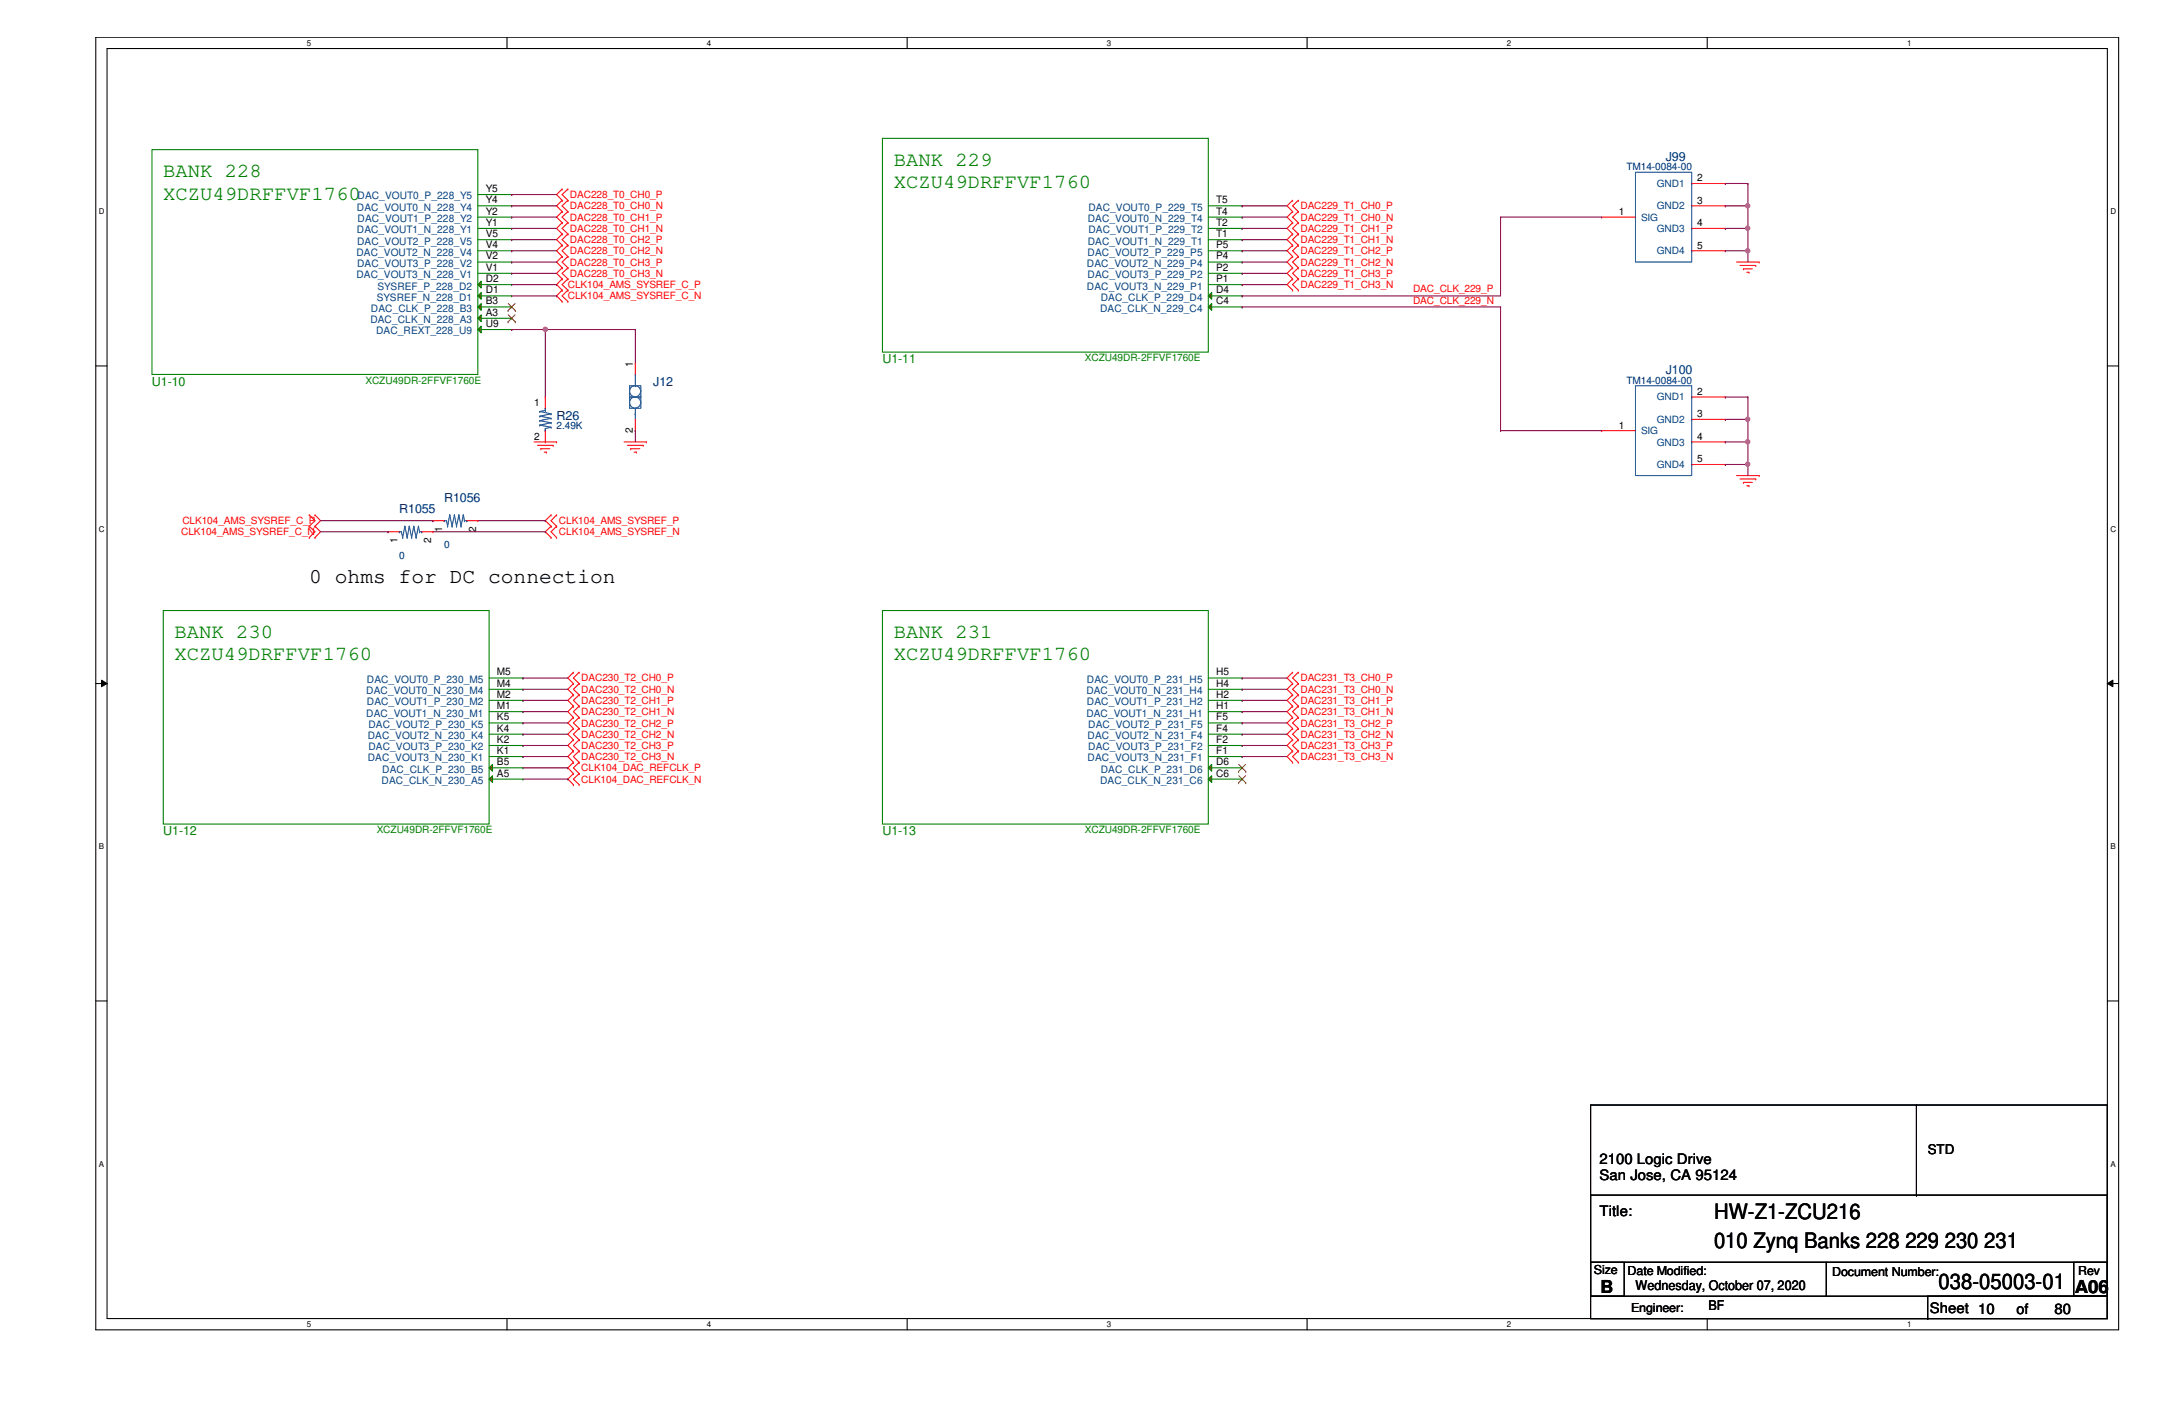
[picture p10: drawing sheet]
<svg xmlns="http://www.w3.org/2000/svg" width="432mm" height="279mm" viewBox="0 0 432 279" stroke-linecap="round" stroke-linejoin="round" font-family="sans-serif">
<path d="M19.1 7.4h402.3v257.1h-402.3zM21.3 9.7h397.8v252.5h-397.8z" fill="none" stroke="#000" stroke-width=".21"/>
<g fill="#fff">
<path d="M61 7.7h.9v1.7h-.9z"/>
<path d="M61 262.5h.9v1.7h-.9z"/>
</g>
<path d="M100.8 7.4v2.3M100.8 262.2v2.3" fill="none" stroke="#000" stroke-width=".21"/>
<g fill="#fff">
<path d="M140.6 7.7h.9v1.7h-.9z"/>
<path d="M140.6 262.5h.9v1.7h-.9z"/>
</g>
<path d="M180.4 7.4v2.3M180.4 262.2v2.3" fill="none" stroke="#000" stroke-width=".21"/>
<g fill="#fff">
<path d="M220.2 7.7h.9v1.7h-.9z"/>
<path d="M220.2 262.5h.9v1.7h-.9z"/>
</g>
<path d="M260 7.4v2.3M260 262.2v2.3" fill="none" stroke="#000" stroke-width=".21"/>
<g fill="#fff">
<path d="M299.7 7.7h.9v1.7h-.9z"/>
<path d="M299.7 262.5h.9v1.7h-.9z"/>
</g>
<path d="M339.6 7.4v2.3M339.6 262.2v2.3" fill="none" stroke="#000" stroke-width=".21"/>
<g fill="#fff">
<path d="M379.3 7.7h.9v1.7h-.9z"/>
<path d="M379.3 262.5h.9v1.7h-.9z"/>
<path d="M19.6 41.2h1.2v1.8h-1.2z"/>
<path d="M419.7 41.2h1.2v1.8h-1.2z"/>
<path d="M19.6 104.3h1.2v1.8h-1.2z"/>
<path d="M419.7 104.3h1.2v1.8h-1.2z"/>
</g>
<path d="M19.1 72.8h2.2M419.1 72.8h2.3" fill="none" stroke="#000" stroke-width=".21"/>
<g fill="#fff">
<path d="M19.6 167.5h1.1v1.7h-1.1z"/>
<path d="M419.7 167.5h1.1v1.7h-1.1z"/>
</g>
<path d="M19.1 135.9h2.2M419.1 135.9h2.3" fill="none" stroke="#000" stroke-width=".21"/>
<path d="M20.2 135.3l1.1 .6-1.1 .7zM419.1 135.9l1.1-.6v1.3z" fill="#000"/>
<path d="M20.2 135.3l1.1 .6-1.1 .7zM419.1 135.9l1.1-.6v1.3z" fill="none" stroke="#000" stroke-width=".2"/>
<g fill="#fff">
<path d="M19.6 230.6h1.1v1.8h-1.1z"/>
<path d="M419.7 230.6h1.1v1.8h-1.1z"/>
</g>
<g fill="none" stroke="#000" stroke-width=".21">
<path d="M19.1 199.1h2.2M419.1 199.1h2.3M316.4 219.8h102.7v42.4h-102.7zM381.2 219.8v17.9M316.4 237.7h102.7v13.3h-102.7zM381.2 237.7h.1M316.4 251h46.9v6.8h-46.9zM316.4 251h6.6v6.8h-6.6zM363.3 251h55.8v6.8h-55.8zM383.4 257.8h35.7v4.4h-35.7zM412.5 251h6.6v6.8h-6.6zM316.4 262.2h67"/>
<path d="M383.4 262.2h.1"/>
</g>
<g fill="none" stroke="#f00" stroke-width=".21">
<path d="M111.8 37.6h.1M111.8 39.8h.1M111.8 37.6l-1.1 1.1 1.1 1.1M111.8 39.8l-1.1 1.1 1.1 1.2M112.9 39.8h.1M112.9 37.6h.1M112.9 37.6l-1.1 1.1 1.1 1.1M112.9 39.8l-1.1 1.1 1.1 1.2M257.1 39.8h.1M257.1 39.8l-1.1 1.1 1.1 1.2M258.2 39.8h.1M258.2 39.8l-1.1 1.1 1.1 1.2"/>
<path d="M111.8 42.1h.1M111.8 44.3h.1M111.8 46.5h.1M111.8 48.8h.1M111.8 51h.1M111.8 53.3h.1M111.8 55.5h.1M111.8 57.7h.1M111.8 59.9h.1M111.8 42.1l-1.1 1.1 1.1 1.1M111.8 44.3l-1.1 1.1 1.1 1.1M111.8 46.5l-1.1 1.2 1.1 1.1"/>
<path d="M111.8 48.8l-1.1 1.1 1.1 1.1M111.8 51l-1.1 1.1 1.1 1.2M111.8 53.3l-1.1 1.1 1.1 1.1M111.8 55.5l-1.1 1.1 1.1 1.1M111.8 57.7l-1.1 1.1 1.1 1.1M112.9 42.1h.1M112.9 44.3h.1M112.9 46.5h.1M112.9 48.8h.1M112.9 51h.1M112.9 53.3h.1M112.9 55.5h.1"/>
<path d="M112.9 57.7h.1M112.9 59.9h.1M112.9 42.1l-1.1 1.1 1.1 1.1M112.9 44.3l-1.1 1.1 1.1 1.1M112.9 46.5l-1.1 1.2 1.1 1.1M112.9 48.8l-1.1 1.1 1.1 1.1M112.9 51l-1.1 1.1 1.1 1.2M112.9 53.3l-1.1 1.1 1.1 1.1M112.9 55.5l-1.1 1.1 1.1 1.1M112.9 57.7l-1.1 1.1 1.1 1.1M257.1 42.1h.1M257.1 44.3h.1"/>
<path d="M257.1 46.5h.1M257.1 48.8h.1M257.1 51h.1M257.1 53.3h.1M257.1 55.5h.1M257.1 57.7h.1M257.1 42.1l-1.1 1.1 1.1 1.1M257.1 44.3l-1.1 1.1 1.1 1.1M257.1 46.5l-1.1 1.2 1.1 1.1M257.1 48.8l-1.1 1.1 1.1 1.1M257.1 51l-1.1 1.1 1.1 1.2M257.1 53.3l-1.1 1.1 1.1 1.1"/>
<path d="M257.1 55.5l-1.1 1.1 1.1 1.1M258.2 42.1h.1M258.2 44.3h.1M258.2 46.5h.1M258.2 48.8h.1M258.2 51h.1M258.2 53.3h.1M258.2 55.5h.1M258.2 57.7h.1M258.2 42.1l-1.1 1.1 1.1 1.1M258.2 44.3l-1.1 1.1 1.1 1.1M258.2 46.5l-1.1 1.2 1.1 1.1"/>
<path d="M258.2 48.8l-1.1 1.1 1.1 1.1M258.2 51l-1.1 1.1 1.1 1.2M258.2 53.3l-1.1 1.1 1.1 1.1M258.2 55.5l-1.1 1.1 1.1 1.1M345.4 52.1h4.5M346.1 52.8h3.1M346.8 53.5h.1M346.8 53.5h1.7M347.4 54.1h.5M347.9 54.1h.1M349.2 52.8h.1M349.9 52.1h.1"/>
<path d="M106.2 87.9h4.5M106.9 88.6h3.1M107.6 89.2h.1M107.6 89.2h1.7M108.2 89.9h.5M108.7 89.9h.1M110 88.6h.1M110.7 87.9h.1M124.1 87.9h4.5M124.8 88.6h3.1M125.4 89.2h.1M125.4 89.2h1.9"/>
<path d="M126.1 89.9h.5M126.6 89.9h.1M127.9 88.6h.1M128.6 87.9h.1M345.4 94.6h4.5M346.1 95.2h3.1M346.8 95.9h.1M346.8 95.9h1.7M347.4 96.6h.5M347.9 96.6h.1M349.2 95.2h.1M349.9 94.6h.1"/>
<path d="M61.5 104.6h.1M61.5 102.4h.1M61.5 106.9h.1M61.5 102.4l1.2 1.1-1.2 1.1M61.5 104.6l1.2 1.1-1.2 1.2M62.7 102.4h.1M62.7 104.6h.1M62.7 106.9h.1M62.7 102.4l1.1 1.1-1.1 1.1M62.7 104.6l1.1 1.1-1.1 1.2M77.2 105.7h.1M77.2 105.7h2.2"/>
<path d="M83.9 105.7h2.2M86.1 105.7h.1M109.6 102.4h.1M109.6 104.6h.1M109.6 106.9h.1M109.6 102.4l-1.1 1.1 1.1 1.1M109.6 104.6l-1.1 1.1 1.1 1.2M110.7 104.6h.1M110.7 102.4h.1M110.7 106.9h.1M110.7 102.4l-1.1 1.1 1.1 1.1M110.7 104.6l-1.1 1.1 1.1 1.2"/>
<path d="M114 133.7h.1M114 135.9h.1M114 138.2h.1M114 133.7l-1.1 1.1 1.1 1.1M114 135.9l-1.1 1.2 1.1 1.1M114 138.2l-1.1 1.1 1.1 1.1M115.2 135.9h.1M115.2 133.7h.1M115.2 138.2h.1M115.2 133.7l-1.2 1.1 1.2 1.1M115.2 135.9l-1.2 1.2 1.2 1.1M115.2 138.2l-1.2 1.1 1.2 1.1"/>
<path d="M257.1 133.7h.1M257.1 135.9h.1M257.1 138.2h.1M257.1 133.7l-1.1 1.1 1.1 1.1M257.1 135.9l-1.1 1.2 1.1 1.1M257.1 138.2l-1.1 1.1 1.1 1.1M258.2 135.9h.1M258.2 133.7h.1M258.2 138.2h.1M258.2 133.7l-1.1 1.1 1.1 1.1M258.2 135.9l-1.1 1.2 1.1 1.1M258.2 138.2l-1.1 1.1 1.1 1.1"/>
<path d="M114 140.4h.1M114 142.7h.1M114 144.9h.1M114 147.1h.1M114 149.4h.1M114 151.6h.1M114 153.8h.1M114 156h.1M114 140.4l-1.1 1.1 1.1 1.2M114 142.7l-1.1 1.1 1.1 1.1M114 144.9l-1.1 1.1 1.1 1.1M114 147.1l-1.1 1.2 1.1 1.1"/>
<path d="M114 149.4l-1.1 1.1 1.1 1.1M114 151.6l-1.1 1.1 1.1 1.1M114 153.8l-1.1 1.1 1.1 1.1M115.2 140.4h.1M115.2 142.7h.1M115.2 144.9h.1M115.2 147.1h.1M115.2 149.4h.1M115.2 151.6h.1M115.2 153.8h.1M115.2 156h.1M115.2 140.4l-1.2 1.1 1.2 1.2"/>
<path d="M115.2 142.7l-1.2 1.1 1.2 1.1M115.2 144.9l-1.2 1.1 1.2 1.1M115.2 147.1l-1.2 1.2 1.2 1.1M115.2 149.4l-1.2 1.1 1.2 1.1M115.2 151.6l-1.2 1.1 1.2 1.1M115.2 153.8l-1.2 1.1 1.2 1.1M257.1 140.4h.1M257.1 142.7h.1M257.1 144.9h.1M257.1 147.1h.1M257.1 149.4h.1M257.1 151.6h.1"/>
<path d="M257.1 140.4l-1.1 1.1 1.1 1.2M257.1 142.7l-1.1 1.1 1.1 1.1M257.1 144.9l-1.1 1.1 1.1 1.1M257.1 147.1l-1.1 1.2 1.1 1.1M257.1 149.4l-1.1 1.1 1.1 1.1M258.2 140.4h.1M258.2 142.7h.1M258.2 144.9h.1M258.2 147.1h.1M258.2 149.4h.1M258.2 151.6h.1M258.2 140.4l-1.1 1.1 1.1 1.2"/>
<path d="M258.2 142.7l-1.1 1.1 1.1 1.1M258.2 144.9l-1.1 1.1 1.1 1.1M258.2 147.1l-1.1 1.2 1.1 1.1M258.2 149.4l-1.1 1.1 1.1 1.1"/>
</g>
<g fill="none" stroke="#00f" stroke-width=".21">
<path d="M79.4 105.7h.1M79.4 105.7h.4M79.8 105.7h.1M79.8 105.7l.3 1.2M80.1 106.9h.1M80.5 104.6h.1M80.5 104.6l-.4 2.3M80.5 104.6l.5 2.3M81 106.9h.1M81.4 104.6h.1M81.4 104.6l.5 2.3M81.4 104.6l-.4 2.3"/>
<path d="M81.9 106.9h.1M82.3 104.6h.1M82.3 104.6l.5 2.3M82.3 104.6l-.4 2.3M82.8 106.9h.1M83.2 104.6h.1M83.2 104.6l.2 1.1M83.2 104.6l-.4 2.3M83.4 105.7h.1M83.4 105.7h.5M83.9 105.7h.1"/>
</g>
<g fill="none" stroke="#008000" stroke-width=".21">
<path d="M30.2 29.8h64.8v44.7h-64.8zM95 38.7h6.8M101.8 38.7h.1M95 40.9h6.8M95 43.2h6.8M95 45.4h6.8M95 47.7h6.8M95 49.9h6.8M95 52.1h6.8M95 54.4h6.8M101.8 40.9h.1M101.8 43.2h.1"/>
<path d="M101.8 45.4h.1M101.8 47.7h.1M101.8 49.9h.1M101.8 52.1h.1M101.8 54.4h.1"/>
</g>
<path d="M95.7 55.9v1.4l-.7-.7z" fill="#f00"/>
<path d="M95 56.6h6.8M95.7 55.9v1.4l-.7-.7zM101.8 56.6h.1" fill="none" stroke="#008000" stroke-width=".21"/>
<path d="M95 58.8l.7-.6v1.3z" fill="#f00"/>
<path d="M95 58.8l.7-.6v1.3zM95 58.8h6.8M101.8 58.8h.1" fill="none" stroke="#008000" stroke-width=".21"/>
<path d="M95.7 60.4v1.3l-.7-.7z" fill="#f00"/>
<path d="M95 61h6.8M95.7 60.4v1.3l-.7-.7zM101.8 61h.1" fill="none" stroke="#008000" stroke-width=".21"/>
<path d="M101 61.8h.1M101.1 60.4l1.4 1.4M102.4 60.4l-1.4 1.4M102.5 61.8h.1" fill="none" stroke="#804000" stroke-width=".2"/>
<path d="M95 63.3l.7-.7v1.4z" fill="#f00"/>
<path d="M95 63.3l.7-.7v1.4zM95 63.3h6.8M101.8 63.3h.1" fill="none" stroke="#008000" stroke-width=".21"/>
<path d="M101 64h.1M101.1 62.6l1.4 1.4M102.4 62.6l-1.4 1.4M102.5 64h.1" fill="none" stroke="#804000" stroke-width=".2"/>
<path d="M95 65.5l.7-.6v1.3z" fill="#f00"/>
<g fill="none" stroke="#008000" stroke-width=".21">
<path d="M95 65.5l.7-.6v1.3zM95 65.5h6.8M101.8 65.5h.1M32.5 121.4h64.8v42.5h-64.8zM97.3 134.8h6.7M97.3 137.1h6.7M97.3 139.3h6.7M104 134.8h.1M104 137.1h.1M104 139.3h.1M97.3 141.5h6.7M97.3 143.8h6.7"/>
<path d="M97.3 146h6.7M97.3 148.3h6.7M97.3 150.5h6.7M104 141.5h.1M104 143.8h.1M104 146h.1M104 148.3h.1M104 150.5h.1"/>
</g>
<path d="M325.3 34.2h11.2v17.9h-11.2zM336.5 36.5h.1M325.3 43.2h.1M336.5 40.9h.1M336.5 45.4h.1M336.5 49.9h.1" fill="none" stroke="#00f" stroke-width=".21"/>
<path d="M336.5 36.5h6.7M343.2 36.5h.1M318.6 43.2h.1M318.6 43.2h6.7M336.5 40.9h6.7M336.5 45.4h6.7M336.5 49.9h6.7M343.2 40.9h.1M343.2 45.4h.1M343.2 49.9h.1" fill="none" stroke="#f00" stroke-width=".21"/>
<path d="M98 152v1.4l-.7-.7z" fill="#f00"/>
<path d="M97.3 152.7h6.7M98 152v1.4l-.7-.7zM104 152.7h.1" fill="none" stroke="#008000" stroke-width=".21"/>
<path d="M98 154.3v1.3l-.7-.7z" fill="#f00"/>
<g fill="none" stroke="#008000" stroke-width=".21">
<path d="M175.5 121.4h64.8v42.5h-64.8zM240.3 134.8h6.8M240.3 137.1h6.8M240.3 139.3h6.8M247.1 134.8h.1M247.1 137.1h.1M247.1 139.3h.1M97.3 154.9h6.7M98 154.3v1.3l-.7-.7zM104 154.9h.1M240.3 141.5h6.8M240.3 143.8h6.8"/>
<path d="M240.3 146h6.8M240.3 148.3h6.8M240.3 150.5h6.8M247.1 141.5h.1M247.1 143.8h.1M247.1 146h.1M247.1 148.3h.1M247.1 150.5h.1"/>
</g>
<path d="M240.3 152.7l.7-.7v1.4z" fill="#f00"/>
<path d="M240.3 152.7l.7-.7v1.4zM240.3 152.7h6.8M247.1 152.7h.1" fill="none" stroke="#008000" stroke-width=".21"/>
<path d="M246.3 153.4h.1M246.4 152l1.4 1.4M247.7 152l-1.4 1.4M247.8 153.4h.1" fill="none" stroke="#804000" stroke-width=".2"/>
<path d="M240.3 154.9l.7-.6v1.3z" fill="#f00"/>
<g fill="none" stroke="#008000" stroke-width=".21">
<path d="M175.5 27.5h64.8v42.5h-64.8zM240.3 40.9h6.8M240.3 43.2h6.8M240.3 45.4h6.8M240.3 47.7h6.8M240.3 49.9h6.8M240.3 52.1h6.8M240.3 54.4h6.8M240.3 56.6h6.8M247.1 40.9h.1M247.1 43.2h.1M247.1 45.4h.1"/>
<path d="M247.1 47.7h.1M247.1 49.9h.1M247.1 52.1h.1M247.1 54.4h.1M247.1 56.6h.1M240.3 154.9l.7-.6v1.3zM240.3 154.9h6.8M247.1 154.9h.1"/>
</g>
<path d="M246.3 155.7h.1M246.4 154.3l1.4 1.4M247.7 154.3l-1.4 1.4M247.8 155.7h.1" fill="none" stroke="#804000" stroke-width=".2"/>
<g fill="none" stroke="#00f" stroke-width=".21">
<path d="M125.2 76.7h2.3v2.3h-2.3zM125.2 79h2.3v2.2h-2.3zM126.4 74.5h.1M126.4 76.7h.1M126.4 74.5v2.2M107.4 84.5h.1M107.4 83.7h.1M107.4 82.8h.1M107.4 81.8h.1M107.4 81.8l2.2 .5M107.4 84.5l2.2 .5M107.4 83.7l2.2 .4"/>
<path d="M107.4 82.8l2.2 .4M108.5 81.2h.1M108.5 85.6h.1M108.5 85.2h.1M108.5 81.6h.1M108.5 81.2v.4M108.5 85.2v.4M108.5 81.6l-1.1 .2M109.6 82.3h.1M109.6 85h.1M109.6 84.1h.1M109.6 83.2h.1"/>
<path d="M109.6 85l-1.1 .2M109.6 84.1l-2.2 .4M109.6 83.2l-2.2 .5M109.6 82.3l-2.2 .5M126.4 82.3h.1M126.4 81.2v2.2"/>
<circle cx="126.3" cy="77.8" r="1.1"/>
<circle cx="126.3" cy="80.1" r="1.1"/>
</g>
<path d="M108.5 79h.1M108.5 79v2.2M126.4 72.2h.1M126.4 72.2v2.3M108.5 87.9h.1M108.5 85.6v2.3M126.4 85.6h.1M126.4 83.4v2.2" fill="none" stroke="#f00" stroke-width=".21"/>
<path d="M240.3 58.8l.7-.6v1.3z" fill="#f00"/>
<path d="M240.3 58.8l.7-.6v1.3zM240.3 58.8h6.8M247.1 58.8h.1" fill="none" stroke="#008000" stroke-width=".21"/>
<path d="M240.3 61l.7-.6v1.3z" fill="#f00"/>
<path d="M240.3 61l.7-.6v1.3zM240.3 61h6.8M247.1 61h.1" fill="none" stroke="#008000" stroke-width=".21"/>
<g fill="none" stroke="#00f" stroke-width=".21">
<path d="M325.3 76.7h11.2v17.9h-11.2zM336.5 79h.1M325.3 85.6h.1M336.5 83.4h.1M336.5 87.9h.1M336.5 92.4h.1M88.3 103.5h.1M88.3 103.5h.5M88.8 103.5h.1M88.8 103.5l.2 1.1M89 104.6h.1M89.5 102.4h.1"/>
<path d="M89.5 102.4l-.5 2.2M89.5 102.4l.4 2.2M89.9 104.6h.1M90.4 102.4h.1M90.4 102.4l.4 2.2M90.4 102.4l-.5 2.2M90.8 104.6h.1M91.3 102.4h.1M91.3 102.4l.4 2.2M91.3 102.4l-.5 2.2M91.7 104.6h.1M92.2 102.4h.1"/>
<path d="M92.2 102.4l.2 1.1M92.2 102.4l-.5 2.2M92.4 103.5h.1M92.4 103.5h.4M92.8 103.5h.1"/>
</g>
<g fill="none" stroke="#f00" stroke-width=".21">
<path d="M336.5 79h6.7M343.2 79h.1M318.6 85.6h.1M318.6 85.6h6.7M336.5 83.4h6.7M336.5 87.9h6.7M336.5 92.4h6.7M343.2 83.4h.1M343.2 87.9h.1M343.2 92.4h.1M86.1 103.5h.1M86.1 103.5h2.2"/>
<path d="M92.8 103.5h2.2M95 103.5h.1"/>
</g>
<path d="M108.5 65.5h.1M108.5 65.5v13.5" fill="none" stroke="#800040" stroke-width=".21"/>
<circle cx="108.4" cy="65.5" r=".44" fill="#f0f"/>
<circle cx="108.4" cy="65.5" r=".44" fill="none" stroke="#f0f" stroke-width=".21"/>
<g fill="none" stroke="#800040" stroke-width=".21">
<path d="M101.8 38.7h.1M101.8 38.7h8.9M343.2 36.5h.1M343.2 36.5h4.4M347.6 36.5h.1M347.6 36.5v8.9M101.8 40.9h.1M101.8 43.2h.1M101.8 45.4h.1M101.8 47.7h.1M101.8 49.9h.1M101.8 52.1h.1"/>
<path d="M101.8 54.4h.1M101.8 40.9h8.9M101.8 43.2h8.9M101.8 45.4h8.9M101.8 47.7h8.9M101.8 49.9h8.9M101.8 52.1h8.9M101.8 54.4h8.9M101.8 56.6h8.9M101.8 58.8h8.9M110.7 56.6h.1M110.7 58.8h.1"/>
<path d="M247.1 40.9h.1M247.1 43.2h.1M247.1 45.4h.1M247.1 47.7h.1M247.1 49.9h.1M247.1 52.1h.1M247.1 54.4h.1M247.1 56.6h.1M247.1 40.9h8.9M247.1 43.2h8.9M247.1 45.4h8.9M247.1 47.7h8.9"/>
<path d="M247.1 49.9h8.9M247.1 52.1h8.9M247.1 54.4h8.9M247.1 56.6h8.9M343.2 40.9h.1M343.2 40.9h4.4M347.6 40.9h.1M101.8 65.5h.1M101.8 65.5h24.6M108.5 65.5h.1M126.4 65.5h.1M126.4 65.5v6.7"/>
<path d="M126.4 85.6h.1M126.4 85.6v2.3M63.8 103.5h22.3M63.8 105.7h13.4M77.2 105.7h.1M86.1 103.5h.1M104 134.8h.1M104 137.1h.1M104 139.3h.1M104 134.8h8.9M104 137.1h8.9M104 139.3h8.9"/>
<path d="M247.1 134.8h.1M247.1 137.1h.1M247.1 139.3h.1M247.1 134.8h8.9M247.1 137.1h8.9M247.1 139.3h8.9M104 141.5h.1M104 143.8h.1M104 146h.1M104 148.3h.1M104 150.5h.1M104 141.5h8.9"/>
<path d="M104 143.8h8.9M104 146h8.9M104 148.3h8.9M104 150.5h8.9M247.1 141.5h.1M247.1 143.8h.1M247.1 146h.1M247.1 148.3h.1M247.1 150.5h.1M247.1 141.5h8.9M247.1 143.8h8.9M247.1 146h8.9"/>
<path d="M247.1 148.3h8.9M247.1 150.5h8.9"/>
</g>
<circle cx="347.6" cy="45.4" r=".43" fill="#f0f"/>
<circle cx="347.6" cy="45.4" r=".43" fill="none" stroke="#f0f" stroke-width=".21"/>
<circle cx="347.6" cy="40.9" r=".43" fill="#f0f"/>
<circle cx="347.6" cy="40.9" r=".43" fill="none" stroke="#f0f" stroke-width=".21"/>
<path d="M343.2 45.4h.1M343.2 49.9h.1M343.2 45.4h4.4M347.6 45.4h.1M347.6 45.4v4.5h-4.4" fill="none" stroke="#800040" stroke-width=".21"/>
<circle cx="347.6" cy="49.9" r=".43" fill="#f0f"/>
<circle cx="347.6" cy="49.9" r=".43" fill="none" stroke="#f0f" stroke-width=".21"/>
<g fill="none" stroke="#800040" stroke-width=".21">
<path d="M247.1 58.8h.1M247.1 58.8h51.4M347.6 49.9h.1M347.6 49.9v2.2M247.1 61h.1M247.1 61h51.4M343.2 79h.1M343.2 79h4.4M347.6 79h.1M347.6 79v8.9M343.2 83.4h.1M343.2 83.4h4.4"/>
<path d="M347.6 83.4h.1"/>
</g>
<circle cx="347.6" cy="83.4" r=".43" fill="#f0f"/>
<circle cx="347.6" cy="83.4" r=".43" fill="none" stroke="#f0f" stroke-width=".21"/>
<path d="M343.2 87.9h.1M343.2 87.9h4.4M347.6 87.9h.1M347.6 87.9v4.5" fill="none" stroke="#800040" stroke-width=".21"/>
<circle cx="347.6" cy="92.3" r=".43" fill="#f0f"/>
<circle cx="347.6" cy="92.3" r=".43" fill="none" stroke="#f0f" stroke-width=".21"/>
<circle cx="347.6" cy="87.9" r=".44" fill="#f0f"/>
<circle cx="347.6" cy="87.9" r=".44" fill="none" stroke="#f0f" stroke-width=".21"/>
<g fill="none" stroke="#800040" stroke-width=".21">
<path d="M298.5 43.2h.1M298.5 43.2h20.1M298.5 43.2v15.6M298.5 61h.1M298.5 61v24.6M298.5 85.6h.1M298.5 85.6h20.1M343.2 92.4h.1M343.2 92.4h4.4M347.6 92.4h.1M347.6 92.4v2.2M86.1 105.7h22.4"/>
<path d="M95 103.5h13.5M108.5 105.7h.1M108.5 103.5h.1M104 152.7h8.9M104 154.9h8.9M112.9 152.7h.1M112.9 154.9h.1"/>
</g>
<circle cx="108.4" cy="65.5" r=".44" fill="#f0f"/>
<circle cx="108.4" cy="65.5" r=".44" fill="none" stroke="#f0f" stroke-width=".21"/>
<circle cx="347.6" cy="45.4" r=".43" fill="#f0f"/>
<circle cx="347.6" cy="45.4" r=".43" fill="none" stroke="#f0f" stroke-width=".21"/>
<circle cx="347.6" cy="40.9" r=".43" fill="#f0f"/>
<circle cx="347.6" cy="40.9" r=".43" fill="none" stroke="#f0f" stroke-width=".21"/>
<circle cx="347.6" cy="49.9" r=".43" fill="#f0f"/>
<circle cx="347.6" cy="49.9" r=".43" fill="none" stroke="#f0f" stroke-width=".21"/>
<circle cx="347.6" cy="83.4" r=".43" fill="#f0f"/>
<circle cx="347.6" cy="83.4" r=".43" fill="none" stroke="#f0f" stroke-width=".21"/>
<circle cx="347.6" cy="92.3" r=".43" fill="#f0f"/>
<circle cx="347.6" cy="92.3" r=".43" fill="none" stroke="#f0f" stroke-width=".21"/>
<circle cx="347.6" cy="87.9" r=".44" fill="#f0f"/>
<circle cx="347.6" cy="87.9" r=".44" fill="none" stroke="#f0f" stroke-width=".21"/>
<g font-size="4.2">
<text x="61.5" y="115.9">0 ohms for DC connection</text>
<text x="340.9" y="242.4">HW-Z1-ZCU216</text>
<text x="340.9" y="248.2">010 Zynq Banks 228 229 230 231</text>
<text x="385.6" y="256.4">038-05003-01</text>
</g>
<g font-size="4" fill="#008000">
<text x="32.5" y="35.2">BANK 228</text>
<text x="177.8" y="33">BANK 229</text>
<text x="32.5" y="39.7">XCZU49DRFFVF1760</text>
<text x="177.8" y="37.5">XCZU49DRFFVF1760</text>
<text x="34.7" y="131.3">XCZU49DRFFVF1760</text>
<text x="34.7" y="126.9">BANK 230</text>
<text x="177.8" y="131.3">XCZU49DRFFVF1760</text>
<text x="177.8" y="126.9">BANK 231</text>
</g>
<g font-size="3.6">
<text x="318.3" y="257">B</text>
<text x="412.7" y="257">A06</text>
</g>
<g font-size="2.9">
<text x="318.1" y="231.5">2100 Logic Drive</text>
<text x="318.1" y="234.7">San Jose, CA 95124</text>
<text x="318.1" y="241.8">Title:</text>
<text x="383.8" y="261">Sheet 10</text>
<text x="401.1" y="261.2">of</text>
<text x="408.6" y="261.2">80</text>
</g>
<g font-size="2.7">
<text x="383.4" y="229.5">STD</text>
<text x="325.3" y="256.6">Wednesday, October 07, 2020</text>
<text x="339.8" y="260.6">BF</text>
</g>
<g font-size="2.5" fill="#000080">
<text x="331.3" y="32">J99</text>
<text x="129.9" y="76.7">J12</text>
<text x="331.3" y="74.5">J100</text>
<text x="110.7" y="83.4">R26</text>
<text x="79.4" y="102">R1055</text>
<text x="88.3" y="99.7">R1056</text>
</g>
<g font-size="2.5" fill="#008000">
<text x="30.2" y="76.7">U1-10</text>
<text x="175.5" y="72.3">U1-11</text>
<text x="32.5" y="166.1">U1-12</text>
<text x="175.5" y="166.1">U1-13</text>
</g>
<g font-size="2.5">
<text x="317" y="253.3">Size</text>
<text x="323.7" y="253.5">Date Modified:</text>
<text x="364.4" y="253.7">Document Number:</text>
<text x="413.3" y="253.5">Rev</text>
<text x="324.4" y="260.9">Engineer:</text>
</g>
<g font-size="2" fill="#000080">
<text x="323.5" y="33.8">TM14-0084-00</text>
<text x="323.5" y="76.3">TM14-0084-00</text>
<text x="110.7" y="85.2">2.49K</text>
<text x="79.4" y="111.2">0</text>
<text x="88.3" y="108.9">0</text>
</g>
<g font-size="2" fill="#004080">
<text x="71" y="41.9">DAC_VOUT0_N_228_Y4</text>
<text x="71.1" y="39.7">DAC_VOUT0_P_228_Y5</text>
<text x="216.5" y="41.9">DAC_VOUT0_P_229_T5</text>
<text x="329.5" y="37.2">GND1</text>
<text x="329.5" y="41.7">GND2</text>
<text x="71" y="46.4">DAC_VOUT1_N_228_Y1</text>
<text x="71.1" y="44.2">DAC_VOUT1_P_228_Y2</text>
<text x="216.4" y="44.2">DAC_VOUT0_N_229_T4</text>
<text x="216.5" y="46.4">DAC_VOUT1_P_229_T2</text>
<text x="326.4" y="43.9">SIG</text>
<text x="329.5" y="46.1">GND3</text>
<text x="70.9" y="50.8">DAC_VOUT2_N_228_V4</text>
<text x="71" y="48.6">DAC_VOUT2_P_228_V5</text>
<text x="71" y="53.1">DAC_VOUT3_P_228_V2</text>
<text x="216.2" y="53.1">DAC_VOUT2_N_229_P4</text>
<text x="216.3" y="50.8">DAC_VOUT2_P_229_P5</text>
<text x="216.4" y="48.6">DAC_VOUT1_N_229_T1</text>
<text x="329.5" y="50.6">GND4</text>
<text x="70.9" y="55.3">DAC_VOUT3_N_228_V1</text>
<text x="74.9" y="59.8">SYSREF_N_228_D1</text>
<text x="75.1" y="57.6">SYSREF_P_228_D2</text>
<text x="216.2" y="57.6">DAC_VOUT3_N_229_P1</text>
<text x="216.3" y="55.3">DAC_VOUT3_P_229_P2</text>
<text x="218.9" y="59.8">DAC_CLK_P_229_D4</text>
<text x="73.7" y="64.3">DAC_CLK_N_228_A3</text>
<text x="73.8" y="62">DAC_CLK_P_228_B3</text>
<text x="218.8" y="62">DAC_CLK_N_229_C4</text>
<text x="74.8" y="66.5">DAC_REXT_228_U9</text>
<text x="329.5" y="79.6">GND1</text>
<text x="326.4" y="86.4">SIG</text>
<text x="329.5" y="84.1">GND2</text>
<text x="329.5" y="88.6">GND3</text>
<text x="329.5" y="93">GND4</text>
<text x="73" y="135.8">DAC_VOUT0_P_230_M5</text>
<text x="216.2" y="135.8">DAC_VOUT0_P_231_H5</text>
<text x="72.9" y="138">DAC_VOUT0_N_230_M4</text>
<text x="72.9" y="142.5">DAC_VOUT1_N_230_M1</text>
<text x="73" y="140.2">DAC_VOUT1_P_230_M2</text>
<text x="216.1" y="138">DAC_VOUT0_N_231_H4</text>
<text x="216.1" y="142.5">DAC_VOUT1_N_231_H1</text>
<text x="216.2" y="140.2">DAC_VOUT1_P_231_H2</text>
<text x="73.2" y="147">DAC_VOUT2_N_230_K4</text>
<text x="73.3" y="144.7">DAC_VOUT2_P_230_K5</text>
<text x="73.3" y="149.2">DAC_VOUT3_P_230_K2</text>
<text x="216.3" y="147">DAC_VOUT2_N_231_F4</text>
<text x="216.5" y="144.7">DAC_VOUT2_P_231_F5</text>
<text x="216.5" y="149.2">DAC_VOUT3_P_231_F2</text>
<text x="73.2" y="151.4">DAC_VOUT3_N_230_K1</text>
<text x="75.9" y="155.9">DAC_CLK_N_230_A5</text>
<text x="76" y="153.7">DAC_CLK_P_230_B5</text>
<text x="216.3" y="151.4">DAC_VOUT3_N_231_F1</text>
<text x="218.8" y="155.9">DAC_CLK_N_231_C6</text>
<text x="218.9" y="153.7">DAC_CLK_P_231_D6</text>
</g>
<g font-size="2">
<text x="96.6" y="38.2">Y5</text>
<text x="96.6" y="40.4">Y4</text>
<text x="241.9" y="40.4">T5</text>
<text x="337.6" y="36.1">2</text>
<text x="337.6" y="40.5">3</text>
<text x="96.6" y="42.7">Y2</text>
<text x="96.6" y="44.9">Y1</text>
<text x="96.6" y="47.2">V5</text>
<text x="241.9" y="42.7">T4</text>
<text x="241.9" y="44.9">T2</text>
<text x="241.9" y="47.2">T1</text>
<text x="321.9" y="42.8">1</text>
<text x="337.6" y="45">4</text>
<text x="96.6" y="49.4">V4</text>
<text x="96.6" y="51.6">V2</text>
<text x="96.6" y="53.8">V1</text>
<text x="241.9" y="49.4">P5</text>
<text x="241.9" y="51.6">P4</text>
<text x="241.9" y="53.8">P2</text>
<text x="337.6" y="49.5">5</text>
<text x="96.6" y="56.1">D2</text>
<text x="96.6" y="58.3">D1</text>
<text x="241.9" y="56.1">P1</text>
<text x="241.9" y="58.3">D4</text>
<text x="96.6" y="60.5">B3</text>
<text x="96.6" y="62.8">A3</text>
<text x="96.6" y="65">U9</text>
<text x="241.9" y="60.5">C4</text>
<text x="125.9" y="72.9" transform="rotate(-90 125.9 72.9)">1</text>
<text x="106.2" y="80.8">1</text>
<text x="337.6" y="78.5">2</text>
<text x="337.6" y="83">3</text>
<text x="106.2" y="87.5">2</text>
<text x="125.9" y="86.1" transform="rotate(-90 125.9 86.1)">2</text>
<text x="321.9" y="85.2">1</text>
<text x="337.6" y="87.5">4</text>
<text x="337.6" y="91.9">5</text>
<text x="79" y="108" transform="rotate(-90 79 108)">1</text>
<text x="85.7" y="108" transform="rotate(-90 85.7 108)">2</text>
<text x="88" y="105.7" transform="rotate(-90 88 105.7)">1</text>
<text x="94.7" y="105.7" transform="rotate(-90 94.7 105.7)">2</text>
<text x="98.8" y="134.3">M5</text>
<text x="98.8" y="136.6">M4</text>
<text x="241.9" y="134.3">H5</text>
<text x="241.9" y="136.6">H4</text>
<text x="98.8" y="138.8">M2</text>
<text x="98.8" y="141">M1</text>
<text x="98.8" y="143.3">K5</text>
<text x="241.9" y="138.8">H2</text>
<text x="241.9" y="141">H1</text>
<text x="241.9" y="143.3">F5</text>
<text x="98.8" y="145.5">K4</text>
<text x="98.8" y="147.7">K2</text>
<text x="98.8" y="149.9">K1</text>
<text x="241.9" y="145.5">F4</text>
<text x="241.9" y="147.7">F2</text>
<text x="241.9" y="149.9">F1</text>
<text x="98.8" y="152.2">B5</text>
<text x="98.8" y="154.4">A5</text>
<text x="241.9" y="152.2">D6</text>
<text x="241.9" y="154.4">C6</text>
</g>
<g font-size="2" fill="#f00">
<text x="113.4" y="39.4">DAC228_T0_CH0_P</text>
<text x="113.4" y="41.7">DAC228_T0_CH0_N</text>
<text x="258.7" y="41.7">DAC229_T1_CH0_P</text>
<text x="113.4" y="43.9">DAC228_T0_CH1_P</text>
<text x="113.4" y="46.1">DAC228_T0_CH1_N</text>
<text x="258.7" y="43.9">DAC229_T1_CH0_N</text>
<text x="258.7" y="46.1">DAC229_T1_CH1_P</text>
<text x="113.4" y="48.3">DAC228_T0_CH2_P</text>
<text x="113.4" y="50.6">DAC228_T0_CH2_N</text>
<text x="113.4" y="52.8">DAC228_T0_CH3_P</text>
<text x="258.7" y="48.3">DAC229_T1_CH1_N</text>
<text x="258.7" y="50.6">DAC229_T1_CH2_P</text>
<text x="258.7" y="52.8">DAC229_T1_CH2_N</text>
<text x="112.9" y="57.3">CLK104_AMS_SYSREF_C_P</text>
<text x="112.9" y="59.5">CLK104_AMS_SYSREF_C_N</text>
<text x="113.4" y="55.1">DAC228_T0_CH3_N</text>
<text x="258.7" y="55.1">DAC229_T1_CH3_P</text>
<text x="258.7" y="57.3">DAC229_T1_CH3_N</text>
<text x="281.1" y="58.2">DAC_CLK_229_P</text>
<text x="281.1" y="60.4">DAC_CLK_229_N</text>
<text x="36" y="106.5">CLK104_AMS_SYSREF_C_N</text>
<text x="36.3" y="104.2">CLK104_AMS_SYSREF_C_P</text>
<text x="111.2" y="104.2">CLK104_AMS_SYSREF_P</text>
<text x="111.2" y="106.5">CLK104_AMS_SYSREF_N</text>
<text x="115.6" y="135.5">DAC230_T2_CH0_P</text>
<text x="115.6" y="137.8">DAC230_T2_CH0_N</text>
<text x="258.7" y="135.5">DAC231_T3_CH0_P</text>
<text x="258.7" y="137.8">DAC231_T3_CH0_N</text>
<text x="115.6" y="140">DAC230_T2_CH1_P</text>
<text x="115.6" y="142.2">DAC230_T2_CH1_N</text>
<text x="258.7" y="140">DAC231_T3_CH1_P</text>
<text x="258.7" y="142.2">DAC231_T3_CH1_N</text>
<text x="115.6" y="144.5">DAC230_T2_CH2_P</text>
<text x="115.6" y="146.7">DAC230_T2_CH2_N</text>
<text x="115.6" y="148.9">DAC230_T2_CH3_P</text>
<text x="258.7" y="144.5">DAC231_T3_CH2_P</text>
<text x="258.7" y="146.7">DAC231_T3_CH2_N</text>
<text x="258.7" y="148.9">DAC231_T3_CH3_P</text>
<text x="115.6" y="151.2">DAC230_T2_CH3_N</text>
<text x="115.6" y="153.4">CLK104_DAC_REFCLK_P</text>
<text x="115.6" y="155.7">CLK104_DAC_REFCLK_N</text>
<text x="258.7" y="151.2">DAC231_T3_CH3_N</text>
</g>
<g font-size="2" fill="#008000">
<text x="215.8" y="71.8">XCZU49DR-2FFVF1760E</text>
<text x="72.7" y="76.3">XCZU49DR-2FFVF1760E</text>
<text x="74.9" y="165.7">XCZU49DR-2FFVF1760E</text>
<text x="215.8" y="165.7">XCZU49DR-2FFVF1760E</text>
</g>
<g font-size="1.6">
<text x="61" y="9.1">5</text>
<text x="140.6" y="9.1">4</text>
<text x="220.2" y="9.1">3</text>
<text x="299.7" y="9.1">2</text>
<text x="379.3" y="9.1">1</text>
<text x="19.6" y="42.6">D</text>
<text x="419.7" y="42.6">D</text>
<text x="19.6" y="105.7">C</text>
<text x="419.7" y="105.7">C</text>
<text x="19.6" y="168.9">B</text>
<text x="419.7" y="168.9">B</text>
<text x="19.6" y="232">A</text>
<text x="419.7" y="232">A</text>
<text x="61" y="263.9">5</text>
<text x="140.6" y="263.9">4</text>
<text x="220.2" y="263.9">3</text>
<text x="299.7" y="263.9">2</text>
<text x="379.3" y="263.9">1</text>
</g>
</svg>
